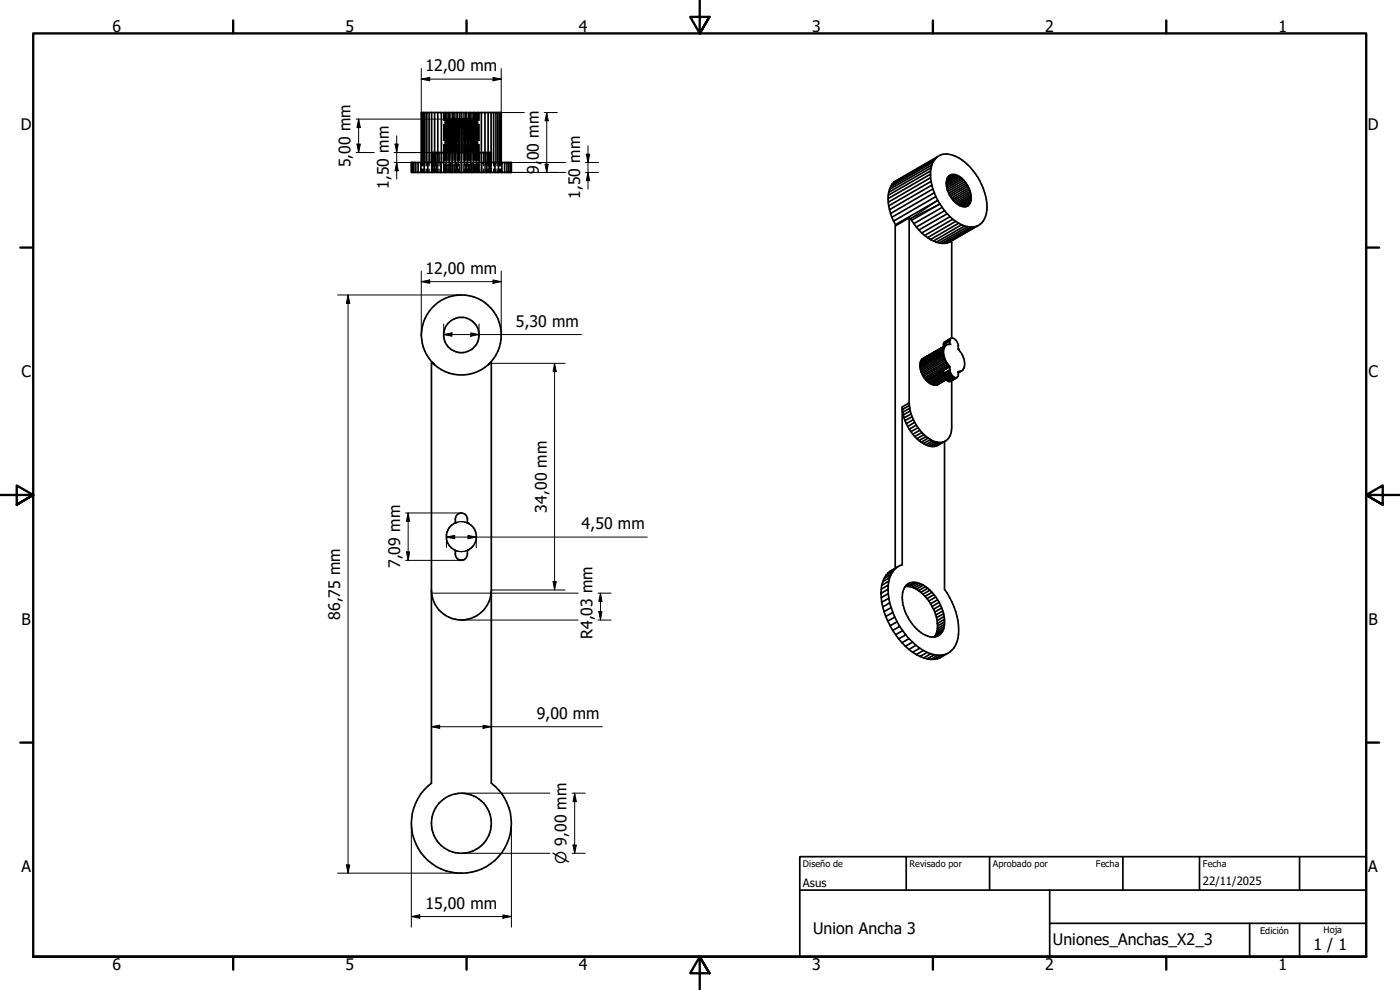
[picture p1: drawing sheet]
<svg xmlns="http://www.w3.org/2000/svg" width="420mm" height="297mm" viewBox="0 0 420 297" stroke-linecap="round" stroke-linejoin="round" font-family="sans-serif">
<!-- layer: Oculto (ISO) -->
<g fill="none" stroke="#000" stroke-width=".38">
<path d="M133.2 33.8v2.3M133.2 37.3v4.8M133.3 33.8v2.3M133.3 37.3v4.8M133.4 33.8v2.3M133.4 37.3v4.8M133.6 33.8v2.3M133.6 37.3v4.8M133.9 33.8v2.3M133.9 37.3v4.8M134.2 33.8v2.3M134.2 37.3v4.8"/>
<path d="M134.5 33.8v2.3M134.5 37.3v4.8M134.7 35.7v2.1M134.7 38.7v4M134.9 33.8v2.3M134.9 37.3v4.8M135.3 33.8v2.3M135.3 37.3v4.8M135.8 33.8v2.3M135.8 37.3v4.8M136 35.7v2.1M136 38.7v4"/>
<path d="M136.3 33.8v2.3M136.3 37.3v4.8M136.8 33.8v2.3M136.8 37.3v4.8M137.2 35.7v2.1M137.2 38.7v4M137.4 33.8v2.3M137.4 37.3v4.8M137.9 33.8v2.3M137.9 37.3v4.8M139 33.8v2.3M139 37.3v4.8"/>
<path d="M139.6 33.8v2.3M139.6 37.3v4.8M139.7 35.7v2.1M139.7 38.7v4M140.1 33.8v2.3M140.1 37.3v4.8M140.6 33.8v2.3M140.6 37.3v4.8M141 35.7v2.1M141 38.7v4M141.1 33.8v2.3M141.1 37.3v4.8"/>
<path d="M141.6 33.8v2.3M141.6 37.3v4.8M142 33.8v2.3M142 37.3v4.8M142.2 35.7v2.1M142.2 38.7v4M142.4 33.8v2.3M142.4 37.3v4.8M142.7 33.8v2.3M142.7 37.3v4.8M143.1 33.8v2.3M143.1 37.3v4.8"/>
<path d="M143.3 33.8v2.3M143.3 37.3v4.8M143.5 33.8v2.3M143.5 37.3v4.8M143.6 33.8v2.3M143.6 37.3v4.8M143.7 33.8v2.3M143.7 37.3v4.8M143.8 33.8v2.3M143.8 37.3v4.8M126.4 48.8v1M126.4 50.7v1"/>
<path d="M126.6 48.8v1M126.6 50.7v1M126.7 48.8v1M126.7 50.7v1M127.1 48.8v1M127.1 50.7v1M127.5 48.8v1M127.5 50.7v1M128.1 48.8v1M128.1 50.7v1M128.8 48.8v1M128.8 50.7v1"/>
<path d="M129.5 48.8v1M129.5 50.7v1M129.5 45.8v2.3M129.5 48.8v2.9M129.7 48.8v1M129.7 50.7v1M129.9 48.8l.1 2.9M130 45.8v2.3M130.2 48.8v1M130.2 50.7v1M130.4 45.8v2.3M130.4 49.3v2.4"/>
<path d="M130.7 48.8v1M130.7 50.7v1M131.2 48.8v1M131.2 50.7v1M131.4 45.8v2.3M131.4 49.3v2.4M131.8 48.8v1M131.8 50.7v1M132.5 45.8v2.3M132.5 48.8v2.9M133.2 43.4v4.7M133.2 48.8v2.9"/>
<path d="M133.3 43.4v4.7M133.3 49.3v2.4M133.4 43.4v4.7M133.4 49.3v2.4M133.6 43.4v4.7M133.6 49.3v2.4M133.9 43.4v4.7M133.9 49.3v2.4M134 48.8v1M134 50.7v1M134.2 43.4v4.7M134.2 49.3v2.4"/>
<path d="M134.5 43.4v4.7M134.5 49.3v2.4M134.7 43.7v4.4M134.7 49.3v2.4M134.8 48.8v1M134.8 50.7v1M134.9 43.4v4.7M134.9 49.3v2.4M135.3 43.4v4.7M135.3 49.3v2.4M135.7 48.8v1M135.7 50.7v1"/>
<path d="M135.8 43.4v4.7M135.8 49.3v2.4M136 43.7v4.4M136 49.3v2.4M136.3 43.4v4.7M136.3 49.3v2.4M136.6 48.8v1M136.6 50.7v1M136.8 43.4v4.7M136.8 49.3v2.4M137.2 43.7v4.4M137.2 49.3v2.4"/>
<path d="M137.4 43.4v4.7M137.4 49.3v2.4M137.5 48.8v1M137.5 50.7v1M137.9 43.4v4.7M137.9 49.3v2.4M139 43.4v4.7M139 49.3v2.4M139.4 48.8v1M139.4 50.7v1M139.6 43.4v4.7M139.6 49.3v2.4"/>
<path d="M139.7 43.7v4.4M139.7 49.3v2.4M140.1 43.4v4.7M140.1 49.3v2.4M140.3 48.8v1M140.3 50.7v1M140.6 43.4v4.7M140.6 49.3v2.4M141 43.7v4.4M141 49.3v2.4M141.1 43.4v4.7M141.1 49.3v2.4"/>
<path d="M141.2 48.8v1M141.2 50.7v1M141.6 43.4v4.7M141.6 49.3v2.4M142 43.4v4.7M142 49.3v2.4M142.1 48.8v1M142.1 50.7v1M142.2 43.7v4.4M142.2 49.3v2.4M142.4 43.4v4.7M142.4 49.3v2.4"/>
<path d="M142.7 43.4v4.7M142.7 49.3v2.4M142.9 48.8v1M142.9 50.7v1M143.1 43.4v4.7M143.1 49.3v2.4M143.3 43.4v4.7M143.3 49.3v2.4M143.5 43.4v4.7M143.5 49.3v2.4M143.6 43.4v4.7M143.6 49.3v2.4"/>
<path d="M143.7 43.4v4.7M143.7 49.3v2.4M143.8 43.4v4.7M143.8 48.8v2.9M144.5 45.8v2.3M144.5 48.8v2.9M145.2 48.8v1M145.2 50.7v1M145.5 45.8v2.3M145.5 49.3v2.4M145.7 48.8v1M145.7 50.7v1"/>
<path d="M146.2 48.8v1M146.2 50.7v1M146.5 45.8v2.3M146.5 49.3v2.4M146.7 48.8v1M146.7 50.7v1M146.9 45.8v2.3M146.9 49.3v2.4M147 48.8v1M147 50.7v1M147.3 48.8v1M147.3 50.7v1"/>
<path d="M147.4 45.8v2.3M147.4 48.8v2.9M147.4 48.8v1M147.4 50.7v1M148.1 48.8v1M148.1 50.7v1M148.8 48.8v1M148.8 50.7v1M149.4 48.8v1M149.4 50.7v1M149.9 48.8v1M149.9 50.7v1"/>
<path d="M150.2 48.8v1M150.2 50.7v1M150.4 48.8v1M150.4 50.7v1M136.8 156.8l-.1 .1M137.1 156.7l-.2 .1 .3-.1M137.7 156.6h-.3M138.2 156.5l-.3 .1M138.3 156.5h.3M138.7 156.5l.4 .1M139.3 156.6h.3M139.7 156.7l.3 .1"/>
<path d="M140.1 156.8l.2 .1M136.7 165.1l.1 .1M136.9 165.2l.2 .1-.2-.1M137.1 165.3h.1M137.4 165.4l.3 .1M137.9 165.5h.3M138.3 165.5h.3M138.7 165.5h.4M139.6 165.4l-.3 .1M140 165.2l-.3 .1M140.3 165.1l-.2 .1"/>
</g>
<!-- layer: Visible (ISO) -->
<g fill="none" stroke="#000" stroke-width=".51">
<path d="M126.6 33.8l-.2 15M126.7 33.8h-.1v15M127.1 33.8h-.4v15M127.5 33.8h-.4v15M128.1 33.8h-.6v15M128.8 33.8h-.7v15M129.5 33.8l.2 15M129.5 33.8h.9v12M129.5 33.8h-.7v15M130.4 33.8h1v12M131.4 33.8h1.1v12h-.7M132.5 33.8h1.1v12"/>
<path d="M133.6 33.8h1.1M134 35.7v10.1M134.2 35.7l-.2 10.1M134.4 35.7h-.2v10.1M134.6 35.7h-.2v10.1M134.8 35.7h-.2v10.1M135.1 35.7h-.3v10.1h-.8M135.4 35.7h-.3v10.1M135.8 35.7h-.4v10.1M136 33.8h-1.3v1.9M136.2 35.7h-.4v10.1M136.7 35.7v2.8z"/>
<path d="M136.7 35.7v2.8M136.7 35.7l.1 2.8M136.8 35.7v2.8M136.8 35.7l.1 2.8M136.9 35.7l.1 2.8M137 35.7l.1 10.1M137.1 35.7h.2M137.2 35.7v-1.9h1.2l-.1 1.9M137.2 33.8h-1.2v1.9M137.4 38.5l.1-2.8v10.1h-.9v3M137.4 35.7l-.1 2.8M137.5 35.7h.2v2.8"/>
<path d="M137.7 35.7h.2v2.8M137.9 35.7h.2v2.8M138 38.5v7.3M138.1 35.7h.2v2.8M138.4 33.8h1.3v1.9M138.6 35.7h-.2v10.1h-.9v3M138.8 35.7h-.2v2.8M138.9 38.5v7.3M139 35.7h-.2v2.8M139.2 35.7h-.2v2.8M139.4 35.7h-.2v2.8M139.5 35.7l-.1 10.1h.9v3"/>
<path d="M139.5 38.5v-2.8l.1 2.8M139.6 35.7h.2v10.1M139.7 33.8h1.3v1.9M139.8 35.7l.1 2.8M139.9 35.7l.1 2.8M140 35.7l.1 2.8M140.1 35.7v2.8M140.1 35.7l.1 2.8M140.2 35.7l.1 2.8M140.3 35.7v2.8h-3.6M140.7 35.7h.4v10.1M141 33.8h1.2v1.9"/>
<path d="M141.1 35.7h.4M141.8 35.7h-.3v10.1M142.1 35.7h-.3v10.1M142.2 33.8h1.1v12M142.4 35.7h-.3v10.1h.8v3M142.6 35.7h-.2v10.1M142.7 35.7h-.1v10.1M142.9 35.7l-.2 10.1M142.9 35.7v10.1M143.3 33.8h1.2M145.5 33.8h-1v12h.7v3M146.5 33.8h-1v12"/>
<path d="M147.4 33.8l-.1 15h-1.3v2.9h1.3M147.4 33.8h-.9v12M147.4 33.8h.7v15M148.1 33.8h.7v15M148.8 33.8h.6v15M149.4 33.8h.5v15M149.9 33.8h.3v15M150.2 33.8h.2v15M150.4 33.8v15M123.4 48.8l.2 2.9zM123.6 48.8h.2v2.9h-.2M123.8 48.8h.4v2.9h-.4"/>
<path d="M124.2 48.8h.6v2.9h-.6M124.8 48.8h.7v2.9h-.7M125.5 48.8h.8v2.9h-.8M126.3 48.8h1v2.9h-1M127.3 48.8h1.1v2.9h-1.1M128.4 48.8h1.3M129.5 48.8v-3v3M129.7 45.8h.2v3M129.7 48.8v2.9h-1.3M129.7 48.8h1.2v2.9h-1.2M129.9 45.8h.3v3M130.2 45.8h.5v3"/>
<path d="M130.7 45.8h.5v3M130.9 51.7h2.9M130.9 48.8h1.4M131.2 45.8h.6v3M132.5 48.8v-3h.7v3M133.2 45.8h.8v3M133.8 48.8h-1.5v2.9M135.3 48.8h-1.5v2.9h1.5M135.3 51.7h1.6M135.7 45.8h-.9v3M136.2 45.8v-10.1h.5v10.1M136.6 45.8h-.9v3"/>
<path d="M136.9 48.8h-1.6v2.9M138.4 51.7h1.6M139.4 48.8v-3h-1v3h-1.5v2.9h1.5M140 48.8h-1.6v2.9M140.7 45.8v-10.1h-.4v10.1h.9v3M141.2 45.8h.9v3M141.6 48.8h-1.6v2.9h1.6M141.6 51.7h1.5M142.9 45.8h.9v3M143.1 48.8h-1.5v2.9M143.8 45.8h.7v3M144.6 48.8h-1.5v2.9h1.5"/>
<path d="M144.6 51.7h1.4M145.2 45.8h1v3M145.7 45.8v3M146 48.8h-1.4v2.9M146.2 45.8h.5v3M146.7 45.8h.3M147.3 45.8h-.3v3M147.3 51.7h1.2M147.4 48.8v-3v3M148.5 48.8h-1.2v2.9M149.6 48.8h-1.1v2.9h1.1M150.6 48.8h-1v2.9h1"/>
<path d="M151.4 48.8h-.8v2.9h.8M152.1 48.8h-.7v2.9h.7M152.7 48.8h-.6v2.9h.6M153.2 48.8h-.5v2.9h.5M153.4 48.8l.1 2.9zM153.4 48.8h-.2v2.9h.2M267.3 56.1l-.3 .7M279.3 53.3v-1.1l-12.8 7.4 .1 1.1M279.3 52.2v-.9l-12.7 7.3-.1 1M279.3 51.3l.2-1-12.8 7.4-.1 .9M279.5 54.4l-.2-1.1-12.7 7.4 .1 1.1M279.5 50.3l.2-.8-12.7 7.3-.3 .9"/>
<path d="M279.7 55.5l-.2-1.1-12.8 7.4 .3 1.1M280 56.7l-.3-1.2-12.7 7.4 .3 1.2M280 48.7l-.3 .8M280.4 57.8l-.4-1.1-12.7 7.4 .4 1.1M280.4 48.1l-.4 .6-12.7 7.4 .4-.7M280.9 59l-.5-1.2-12.7 7.4 .5 1.1M280.9 47.5l-.5 .6-12.7 7.3 .5-.6M281.4 47l-13.2 7.8 13.2-7.8a5.7 5.7 0 0 1 6.3 .4 18 18 0 0 1 8.3 16.6 4.9 4.9 0 0 1-2.6 3.7l-8.5 4.9 .3-.2 .4 .3v28.8M284 55l.1 .9M284.1 55.9l.1 .5M284.1 54.2l-.1 .8M284.2 56.4l.1 .5"/>
<path d="M284.3 56.9l.4 1.1M284.5 53.1l1.7-.7-1.9 1.1M284.7 58l.2 .5M284.9 58.5l.3 .4M285.2 58.9l.4 .5M285.6 59.4l.6 .8M285.6 52.4l-1.1 .7-.4 1.1M285.9 52.4l-1.2 .5M286.2 52.4h.4l-2.4 1.4M286.6 52.4l.4 .1-2.9 1.7M287 52.5l.3 .1-3.3 2M287.3 52.6l.4 .2-3.7 2.2"/>
<path d="M287.7 52.8l.4 .3-4.1 2.4M288.1 53.1l.4 .3-4.4 2.5M288.5 53.4l.4 .3-4.7 2.7M288.9 53.7l.7 .8M289.2 54.1l-4.9 2.8M289.9 55l-.3-.5-5.1 3M290.3 55.4l-.4-.4-5.2 3M290.5 55.9l-.2-.5-5.4 3.1M290.8 56.4l-.3-.5-5.3 3M291 56.9l-.2-.5-5.2 3M291.1 57.4l-.1-.5-5.1 3M291.3 57.9l-.2-.5-4.9 2.8"/>
<path d="M291.4 58.4l-.1-.5-4.7 2.7M291.5 59.8v-.4l-3.8 2.1M291.5 59.4v-.5l-4.2 2.4M291.5 58.9l-.1-.5-4.4 2.5M268.7 67.4l.2 .3M275.8 69l.8 .9M278.4 71.3l8.4-4.9 .9 .6-8.4 4.9zM281.4 60.1l.7 1.1-8.5 4.9-.3-.5-.4-.3M281.4 60.1l-.5-1.1-12.7 7.3 .5 1.1M281.4 60.1l-12.7 7.3M282.1 61.2l.7 1M282.7 73h.8"/>
<path d="M283.5 63.2l-.7-1-8.5 4.9-.7-1M283.5 63.2l-8.5 4.9-.7-1M283.5 63.2l.8 .9-8.5 4.9-.8-.9M284.3 64.1l.8 .9M285.9 65.8l-.8-.8-8.5 4.9 .9 .8M286.2 60.2l.4 .4M286.6 60.6l.7 .7M286.8 66.4l-.9-.6-8.4 4.9 .9 .6M287.3 61.3l.8 .4M287.7 67l.9 .4M288.1 61.7l1.1 .3h.7M289.5 67.8l-.9-.4-8.4 4.9-.9-.4"/>
<path d="M289.5 67.8l-8.5 4.9-.8-.4M289.5 67.8l.9 .2M290.3 61.8l.2-.1-.6 .3M290.5 61.7l.3-.2-.9 .5M290.8 61.5l.2-.3-1.4 .8M291 61.2l.1-.3-1.9 1.1M291.1 60.9l.2-.3-2.4 1.4M291.2 68.1l-.8-.1-8.5 4.9-.9-.2M291.3 60.6l.1-.4-2.9 1.6M291.4 60.2l.1-.4-3.4 1.9M292 68.1h-.8l-8.5 4.9-.8-.1M292.7 68l-.7 .1-8.5 4.9 .7-.1"/>
<path d="M293.4 67.7l-9.2 5.2 .7-.3M129.5 108.6l.5 .4h-.5v126a15 15 0 0 0-2.1 22.1 15 15 0 0 0 22.2 0 15 15 0 0 0-2.2-22.1v-126h-.5l.5-.4M130.4 109.5a12.1 12.1 0 0 0 16.1 0M147.4 108.6l-.9 .9 .4-.5M147.4 108.6a12 12 0 0 0-.9-17 12 12 0 0 0-17 .9 12 12 0 0 0 .9 17l-.4-.5M276.7 107.8l-.2 .3M277.9 114.1l7.2-4.1-2 1.1v1a2.28 2.28 0 0 0 2.1 2.3l1.9-1.1-1.9 1.1M277.9 114.1l.4 .3M279.9 115.4l.3 .2 5.4-3.2 .1 .2-5.2 3M280.2 115.6h.3M283.1 111.6l-4.8 2.8 .3 .3M283.1 106v-.5l-7 4.2v.3"/>
<path d="M283.1 105.5v-.3l-7 4.1v.4M283.1 105.2l.1-.4-7 4.1-.1 .4M283.2 112.4l-4.3 2.5 .4 .3 4-2.4M283.2 106.3l-.1-.3-7 4 .1 .4M283.2 104.8l.1-.3-7.1 4.1v.3M283.3 106.8l-.1-.5-7 4.1v.5M283.3 104.5l.1-.3-7 4.1-.2 .3M283.4 113.1l-3.8 2.2-.3-.1M283.4 107.2l-.1-.4-7.1 4.1 .2 .4M283.4 104.2l.2-.3-7.1 4.2-.1 .2M283.5 113.3l-3.6 2.1-.3-.1M283.6 107.6l-.2-.4-7 4.1 .1 .4"/>
<path d="M283.6 102.6l-.5 .7M283.7 108.1l-.1-.5-7.1 4.1 .2 .4M283.7 103.7l-.1 .2M283.8 113.8l-3.3 1.8M283.9 113.9l-3 1.7M284 108.5l-.3-.4-7 4 .2 .5M284 103.6l-7.3 4.2 7.5-4.4 .9-.1v-1l-2 1.1v.7M284 113.9l-2.9 1.7M284.2 108.9l-.2-.4-7.1 4.1 .2 .4M284.5 109.3l-.3-.4-7.1 4.1 .3 .4M284.7 109.7l-.2-.4-7.1 4.1 .3 .3M285.1 102.3a.86 .86 0 0 1 .6-.9 .86 .86 0 0 1 1 .5l.6 .7 .3 1a2.89 2.89 0 0 0 .9 2.3 4.7 4.7 0 0 1 .4 5.1l-1.3 .9"/>
<path d="M285.1 111l-6.5 3.7 .3 .2M285.1 110l-.4-.3-7 4 .2 .4M285.1 111l-2 1.3M285.1 111.1v.2l-2 1.1M285.1 111.3v.2l-1.9 1.1M285.1 102.2l-2 1.2M285.1 110v1M285.1 102l-2 1.2M285.1 111.5l-1.8 1.3M285.1 101.9l-1.9 1.1M285.2 111.6v.2l-1.9 1.1M285.2 101.8l-1.9 1.1"/>
<path d="M285.2 111.8l.1 .2-1.9 1.1M285.2 101.7l-1.9 1.1M285.3 112l-1.8 1.3M285.4 112.1l.1 .2M285.4 101.5l-2 1.2M285.6 112.4l-2 1M285.6 114.2v14a4.5 4.5 0 0 1-2.1 4.2l-2.6 1.4M285.7 112.6l.1 .2-1.9 1M285.8 112.8l.1 .1-1.9 1.1M285.9 112.9l.2 .1-1.9 1.1M286.1 113l-1.8 1.2M286.2 113.1l.1 .1"/>
<path d="M286.4 113.3l-2 1M286.6 113.3l-2.1 1M286.7 113.3l-2 1.1M286.8 113.3l-2 1.1M287 113.3l-2.1 1.2M287.1 113.3l-2 1.2M287.6 111.7l.3-.2h-.3v1.3l-.5 .5M287.9 111.5l.3-.1-.6 .4M288.5 111.4h-.3M272.4 127.9l.5 .9M272.9 120.9v.8l-2.1 1.2v-.8M272.9 128.8l2.1-1.2 .5 .7-2.1 1.2z"/>
<path d="M272.9 121.7l.1 .8-2.1 1.2-.1-.8M273 122.5l.2 .8-2.1 1.2-.2-.8M273.2 123.3l.2 .9-2.1 1.2-.2-.9M273.4 129.5l.5 .8 2.2-1.2 .6 .7M273.4 124.2l.3 .8-2.1 1.2-.3-.8M273.7 125l.4 .9-2.1 1.2-.4-.9M273.9 130.3l.6 .7M274.1 125.9l.4 .8-2.1 1.2-.4-.8M274.5 126.7l.5 .9M275.5 128.3l.6 .8M277.1 133.1l2.2-1.2 .6 .4-2.1 1.2zM277.3 130.4l-.6-.6-2.2 1.2 .6 .6"/>
<path d="M277.9 131l-.6-.6-2.2 1.2 .7 .6M278.6 131.4l-.7-.4-2.1 1.2 .7 .5M279.3 131.9l-.7-.5-2.1 1.3 .6 .4M279.9 132.3l.6 .2-2.1 1.2-.6-.2M280.5 132.5l.7 .1-2.1 1.3-.7-.2M281.2 132.6l.6 .2-2.1 1.2-.6-.1M281.8 132.8h.6l-2.1 1.2h-.6M282.4 132.8l.6-.2-2.7 1.4M283.5 132.4v44.4a19.3 19.3 0 0 1 3.7 15.7 5.8 5.8 0 0 1-3 3.6l-3 1.6M283.5 132.4l-.5 .2M137.1 154.5a1.84 1.84 0 0 1 1.9-.5 1.84 1.84 0 0 1 1.3 1.6v1.3a4.5 4.5 0 0 1 2.6 4.1 4.5 4.5 0 0 1-2.6 4.1v1.2a1.87 1.87 0 0 1-2.2 1.8l-.6-.2-.6-.7-.2-.7v-1.4a4.5 4.5 0 0 1-2.7-4.1 4.5 4.5 0 0 1 2.7-4.1v-1.3zM129.5 177a9 9 0 0 0 9 9 9 9 0 0 0 8.9-9"/>
<path d="M265.8 172.7l-.5 .9M266.5 176.8l-2.1 1.2 .1 1.3 2.1-1.2v-2.5l-2.1 1.2-.1 1.2M266.6 175.6l.2-1.2-2.2 1.2-.1 1.2M266.6 178.1l.2 1.4-2.2 1.2-.1-1.4M266.8 174.4l.2-1.1-2.1 1.2-.3 1.1M266.8 179.5l.2 1.4-2.1 1.2-.3-1.4M267 173.3l.5-1-2.2 1.3-.4 .9M268 171.5l-.5 .8M268.5 170.7l-.5 .8-2.2 1.2 .6-.7M269.2 170.2l-2.8 1.8 .7-.6 3.7-1.9v-47.4l2.1-1.2v-55.6l-4.2 2.5v102.7M272 175.6l1.4-.8a4.5 4.5 0 0 0-2.6 5.2 13.4 13.4 0 0 0 7.6 10.9l1.3 .2 1.2-.1M273 176l.7 .2"/>
<path d="M273.9 174.7l-2.2 1.2M273.9 174.7l-.5 .1M273.9 174.7h.6M274.5 174.7l-2.1 1.2h-.6M274.5 174.7l.6 .1M275.8 175l-.7-.2-2.1 1.2-.6-.1M276.5 175.2l-.7-.2-2.1 1.2 .6 .3M277.1 175.6l.7 .4-2.1 1.2-.7-.4 2.1-1.2-.6-.4-2.2 1.3 .7 .3M277.6 178.9l.6 .7M277.8 176l.6 .5-2 1.2-.7-.5M278.4 176.5l.7 .6-2.1 1.2-.6-.6M279.1 177.1l.6 .6-2.1 1.2-.6-.6"/>
<path d="M279.7 177.7l.6 .7M280.9 179.1l-.6-.7-2.1 1.2 .6 .7M281.4 179.9l-.5-.8-2.1 1.2M267 180.9l.5 1.4-2.2 1.2-.4-1.4M267.5 182.3l.5 1.5-2.2 1.2-.5-1.5M267.9 189.2l.9 1.2 2.1-1.2M268 183.8l.5 1.4-2.1 1.2-.6-1.4M268.5 185.2l.7 1.3-2.1 1.3-.7-1.4M269.2 186.5l.8 1.4-2.1 1.3-.8-1.4M269.7 191.7l1 1.1M270 187.9l.9 1.3M270.7 192.8l1 1.1"/>
<path d="M270.9 189.2l.9 1.3-2.1 1.2-.9-1.3M271.8 190.5l1 1.1M272.8 194.9l1.1 .8M273.9 192.6l-1.1-1-2.1 1.2M274.9 193.6l-1-1-2.2 1.3 1.1 1M275 196.4l1.1 .6M276 194.5l-1.1-.9-2.1 1.3M277.1 195.2l-1.1-.7-2.1 1.2 1.1 .7M277.2 197.4l1.1 .3M278.3 195.8l-1.2-.6-2.1 1.2M278.8 180.3l.5 .9M279.3 196.1l-1-.3-2.2 1.2 1.1 .4"/>
<path d="M280.3 197.8l-1 .1M280.4 196.5l-1.1-.4-2.1 1.3M280.5 191l-.1 .1M281.3 187.1l2.2-1.3v.8l-2.1 1.2zM281.4 196.6l-1-.1-2.1 1.2 1 .2M281.9 180.7l-.5-.8-2.1 1.3 .4 .8M282.3 181.6l-.4-.9-2.2 1.3 .5 .8M282.3 190.2l-1.4 .8M282.4 196.6h-1l-2.1 1.3M282.6 182.4l-.3-.8-2.1 1.2 .3 .8M282.6 189.8l-.3 .4-1.4 .8M283 183.3l-.4-.9-2.1 1.2 .3 .9"/>
<path d="M283 189.3l-.4 .5-2.1 1.2 .3-.5M283.2 184.1l-.2-.8-2.2 1.2 .3 .8M283.2 188.7l-.2 .6-2.2 1.2 .3-.6M283.3 185l-.1-.9-2.1 1.2 .1 .9M283.3 188l-.1 .7-2.1 1.2 .1-.6M283.3 196.5l-.9 .1-2.1 1.2 .9-.1M283.5 186.6v.7l-2.2 1.3 .1-.8M283.5 185.8l-.2-.8-2.1 1.2 .1 .9M283.5 187.3l-.2 .7-2.1 1.3 .1-.7M284.2 196.1l-3 1.6"/>
<circle cx="138.4" cy="100.5" r="5.3"/>
<circle cx="138.4" cy="247" r="9"/>
</g>
<g fill="#000">
<circle cx="140.3" cy="35.7" r=".25"/>
<circle cx="285.1" cy="103.3" r=".25"/>
<circle cx="287.6" cy="111.5" r=".25"/>
<circle cx="287.6" cy="104.8" r=".25"/>
<circle cx="136.7" cy="156.9" r=".25"/>
<circle cx="140.3" cy="156.9" r=".25"/>
<circle cx="140.3" cy="165.1" r=".25"/>
</g>
<!-- layer: Visible fina (ISO) -->
<path d="M281.4 60.1l-8.1 5.5 8.8-4.4M293.4 67.7l-8.2 4.7M283.1 111.1l-5.2 3 5.2-2.5M283.7 113.7l-3.5 1.9M283.8 113.7l-3.3 1.9" fill="none" stroke="#000" stroke-width=".38"/>
<!-- layer: Borde (ISO) -->
<g fill="none" stroke="#000" stroke-width=".7">
<path d="M70 6.1v3.9M140 6.1v3.9M210 0v10l-2.9-4.9h5.8l-2.9 4.9 2.9-4.9M280 6.1v3.9M350 6.1v3.9M6.1 74.3h3.9M410 74.3h3.9M0 148.5h10l-5-2.8v5.7l5-2.9-5 2.9M420 148.5h-10l5-2.8v5.7l-5-2.9 5 2.9M6.1 222.8h3.9M410 222.8h3.9M10 287.1v-277.1h400v277.1h-400h400"/>
<path d="M70 287.1v3.8M140 287.1v3.8M212.9 292l-2.9-4.9 2.9 4.9h-5.8l2.9-4.9v9.9M280 287.1v3.8M350 287.1v3.8"/>
</g>
<path d="M240 257h170v30.1h-170zM272 257v10.1M297 257v10.1M337 257v10.1M360 257v10.1M390 257v10.1M240 267.1h170M315 277h95M315 267.1v20M375 277v10.1M390 277v10.1" fill="none" stroke="#000" stroke-width=".51"/>
<!-- layer: Cota (ISO) -->
<g fill="none" stroke="#000" stroke-width=".3">
<path d="M106.9 35.7h28.5M107.6 35.7l.5 2.6h-1zM107.6 35.7v10.1M126.4 23.7l2.6-.5v1zM126.4 20.6v13.2M126.4 23.7h24M147.4 33.8h10M148 23.2l2.4 .5-2.4 .5zM150.4 20.6v13.2M163.3 33.8h4M164.1 33.8l.4 2.4h-.9zM164.1 33.8v17.9"/>
<path d="M106.9 45.8h5.4M107.1 43.2h1l-.5 2.6zM118.3 48.8h10.1M118.3 45.8h16.5M118.6 43.2h.9l-.4 2.6zM119.1 48.8l.4 2.4h-.9zM119.1 40.8v13M148.5 51.7h21.2M151.4 48.8h18.3M163.6 49.3h.9l-.4 2.4zM175.7 51.7h3.9M175.7 48.8h3.9"/>
<path d="M176 46.3h1l-.5 2.5zM176.5 51.7l.5 2.5h-1zM176.5 43.7v13.1M101.3 88.5h37.1M104.5 88.5l.5 2.5h-1.1zM104.5 88.5v173.5M126.4 84.5l2.6-.5v1zM126.4 84.5h24M126.4 81.3v19.2M133.2 97.2v3.3M141.3 99.9l2.5 .5-2.5 .5zM143.8 97.2v3.3"/>
<path d="M148 84l2.4 .5-2.4 .5zM150.4 81.3v19.2M133.2 100.4l2.4-.5v1zM133.2 100.4h41.3M147.4 109h22.2M166.4 109l.5 2.5h-.9zM166.4 109v68M121.7 153.9h16.7M122.5 153.9l.4 2.5h-.9zM122.5 153.9v14.2M121.7 168.1h16.7M122 165.6h.9l-.4 2.5z"/>
<path d="M129.5 178h44M134 161.1l2.5-.5v1.1zM134 161.1h60.2M134 161v3.3M140.5 160.6l2.4 .5-2.4 .6zM142.9 161v3.3M147.4 177h22.2M166 174.5h.9l-.5 2.5zM179.5 178h3.9M180.2 178l.5 2.5h-1zM180.2 178v8M138.4 186h35.1"/>
<path d="M179.5 186h3.9M179.7 183.5h1l-.5 2.5zM129.5 218l2.5-.4v1zM129.5 218h51.3M145 217.6l2.4 .4-2.4 .6zM138.4 238h26.6M171.7 238h3.9M172.5 238l.5 2.5h-1zM172.5 238v18M103.9 259.5h1.1l-.5 2.5zM123.4 247v31.2M138.4 256h26.6"/>
<path d="M153.5 247v31.2M171.7 256h3.9M172 253.5h1l-.5 2.5zM101.3 262h37.1M123.4 275l2.6-.5v1zM123.4 275h30.1M150.9 274.5l2.6 .5-2.6 .5z"/>
</g>
<g fill="#000">
<path d="M107.6 35.7l.5 2.6h-1zM126.4 23.7l2.6-.5v1zM148 23.2l2.4 .5-2.4 .5zM164.1 33.8l.4 2.4h-.9zM107.1 43.2h1l-.5 2.6zM118.6 43.2h.9l-.4 2.6zM119.1 48.8l.4 2.4h-.9zM163.6 49.3h.9l-.4 2.4zM176 46.3h1l-.5 2.5zM176.5 51.7l.5 2.5h-1zM104.5 88.5l.5 2.5h-1.1zM126.4 84.5l2.6-.5v1z"/>
<path d="M133.2 100.4l2.4-.5v1zM148 84l2.4 .5-2.4 .5zM141.3 99.9l2.5 .5-2.5 .5zM166.4 109l.5 2.5h-.9zM122.5 153.9l.4 2.5h-.9zM122 165.6h.9l-.4 2.5zM134 161.1l2.5-.5v1.1zM140.5 160.6l2.4 .5-2.4 .6zM166 174.5h.9l-.5 2.5zM179.7 183.5h1l-.5 2.5zM180.2 178l.5 2.5h-1zM129.5 218l2.5-.4v1z"/>
<path d="M145 217.6l2.4 .4-2.4 .6zM103.9 259.5h1.1l-.5 2.5zM172 253.5h1l-.5 2.5zM172.5 238l.5 2.5h-1zM123.4 275l2.6-.5v1zM150.9 274.5l2.6 .5-2.6 .5z"/>
</g>
<g font-size="4.8">
<text x="33.7" y="9.6">6</text>
<text x="103.7" y="9.6">5</text>
<text x="173.7" y="9.6">4</text>
<text x="243.7" y="9.6">3</text>
<text x="313.7" y="9.6">2</text>
<text x="383.7" y="9.6">1</text>
<text x="127.7" y="21.3">12,00 mm</text>
<text x="6.2" y="38.9">D</text>
<text x="410.5" y="38.9">D</text>
<text x="105.2" y="50.2" transform="rotate(-90 105.2 50.2)">5,00 mm</text>
<text x="161.7" y="52.2" transform="rotate(-90 161.7 52.2)">9,</text>
<text x="161.7" y="48.1" transform="rotate(-90 161.7 48.1)">00 mm</text>
<text x="116.6" y="56.7" transform="rotate(-90 116.6 56.7)">1,50 mm</text>
<text x="174.1" y="59.7" transform="rotate(-90 174.1 59.7)">1,50 mm</text>
<text x="127.7" y="82.1">12,00 mm</text>
<text x="154.8" y="98">5,30 mm</text>
<text x="6.4" y="113.1">C</text>
<text x="410.7" y="113.1">C</text>
<text x="164.1" y="153.8" transform="rotate(-90 164.1 153.8)">34,00 mm</text>
<text x="174.6" y="158.7">4,50 mm</text>
<text x="120.1" y="170.5" transform="rotate(-90 120.1 170.5)">7,09 mm</text>
<text x="6.4" y="187.4">B</text>
<text x="102" y="186" transform="rotate(-90 102 186)">86,75 mm</text>
<text x="177.8" y="191.8" transform="rotate(-90 177.8 191.8)">R4,03 mm</text>
<text x="410.7" y="187.4">B</text>
<text x="161.1" y="215.7">9,00 mm</text>
<text x="6.4" y="261.7">A</text>
<text x="410.7" y="261.7">A</text>
<text x="127.7" y="272.6">15,00 mm</text>
<text x="244" y="280.3">Union Ancha 3</text>
<text x="316" y="283.5">Uniones_Anchas_X2_3</text>
<text x="394.2" y="285">1 / 1</text>
<text x="33.7" y="290.9">6</text>
<text x="103.7" y="290.9">5</text>
<text x="173.7" y="290.9">4</text>
<text x="243.7" y="290.9">3</text>
<text x="313.7" y="290.9">2</text>
<text x="383.7" y="290.9">1</text>
</g>
<text font-size="4.6" x="170.1" y="259.2" transform="rotate(-90 170.1 259.2)">⌀ 9,00 mm</text>
<g font-size="3.4">
<text x="241" y="266">Asus</text>
<text x="361" y="265.5">22/11/2025</text>
</g>
<g font-size="2.7">
<text x="241" y="260.2">Diseño de</text>
<text x="273" y="260.1">Revisado por</text>
<text x="298" y="260.1">Aprobado por</text>
<text x="328.9" y="260.1">Fecha</text>
<text x="361" y="260.1">Fecha</text>
<text x="378.2" y="280.3">Edición</text>
<text x="397.2" y="280">Hoja</text>
</g>
</svg>
